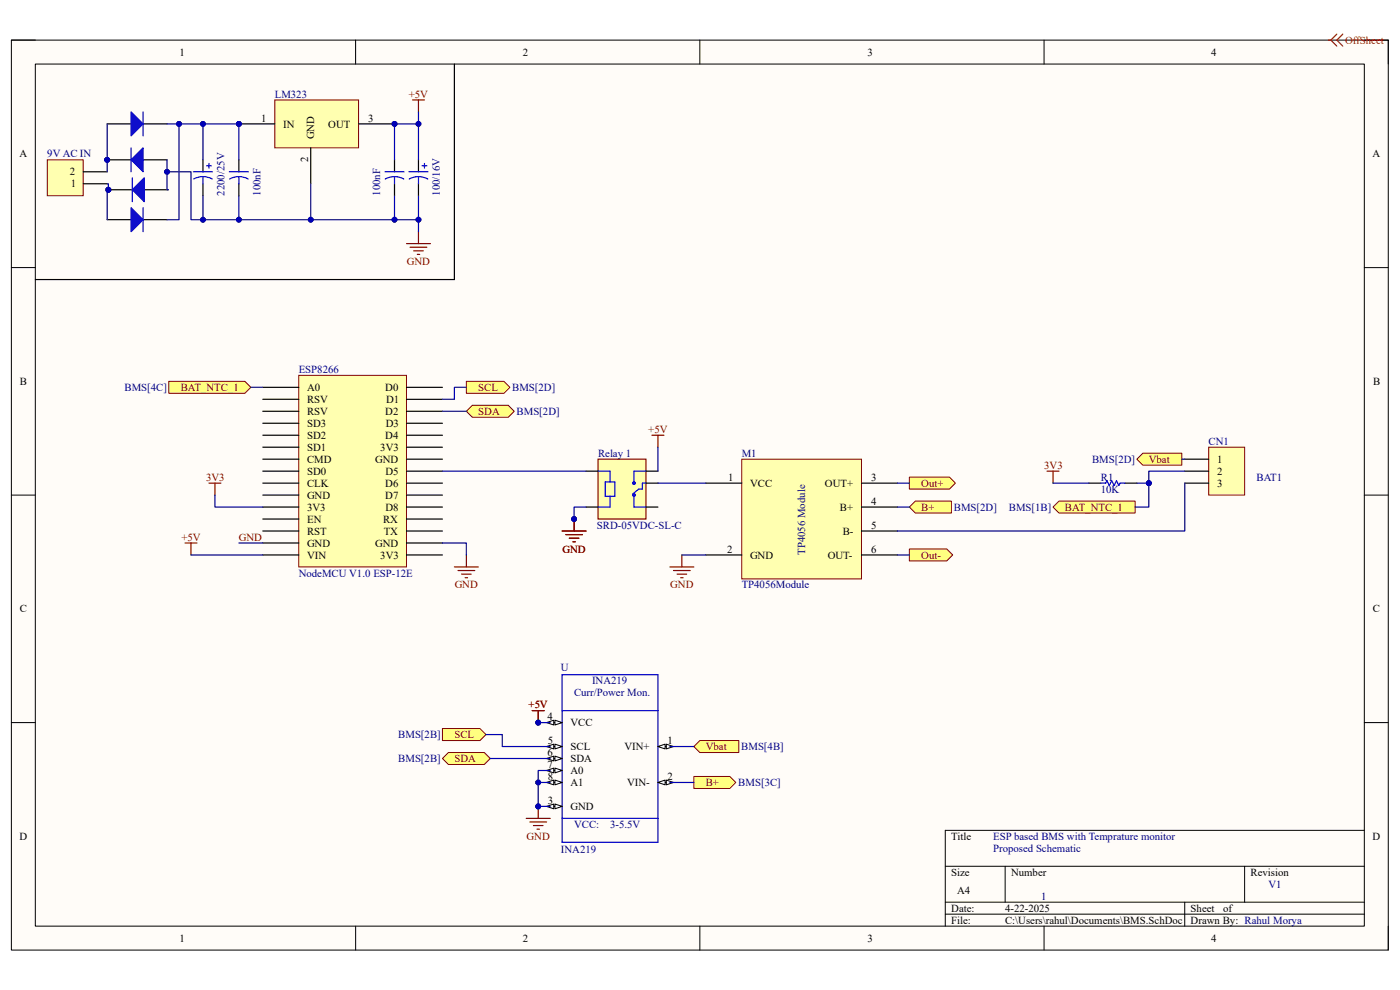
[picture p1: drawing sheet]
<svg xmlns="http://www.w3.org/2000/svg" width="297mm" height="210mm" viewBox="0 0 297 210" stroke-linecap="round" stroke-linejoin="round" font-family="sans-serif">
<path d="M2.4 8.5h292.1v193h-292.1z" fill-rule="evenodd" fill="#fffcf8"/>
<path d="M2.4 8.5h292.1v193h-292.1z" fill="none" stroke="#000" stroke-width=".21"/>
<path d="M7.5 13.6h281.9v182.9h-281.9z" fill-rule="evenodd" fill="#fffcf8"/>
<g fill="none" stroke="#000" stroke-width=".21">
<path d="M2.4 8.5h5.1M7.5 13.6h281.9v182.9h-281.9zM75.4 8.5v5.1M148.5 8.5v5.1M221.5 8.5v5.1M289.4 8.5h5.1v5.1M2.4 56.8h5.1M289.4 56.8h5.1M2.4 105h5.1M289.4 105h5.1M2.4 153.3h5.1M289.4 153.3h5.1"/>
<path d="M289.4 176.1h-88.9v20.4M75.4 196.5v5M148.5 196.5v5M200.5 183.8h88.9M200.5 191.4h88.9M200.5 193.9h88.9M213.2 183.8v7.6M221.5 196.5v5M251.3 191.4v5.1M264 183.8v7.6M294.5 196.5v5"/>
</g>
<path d="M63.4 79.6h22.8v40.7h-22.8z" fill-rule="evenodd" fill="#ffffb0"/>
<path d="M63.4 79.6h22.8v40.7h-22.8z" fill="none" stroke="#800000" stroke-width=".21"/>
<g fill="none" stroke="#000" stroke-width=".25">
<path d="M55.8 84.7h7.6M55.8 82.2h7.6M55.8 99.9h7.6M55.8 97.4h7.6M55.8 94.9h7.6M55.8 92.3h7.6M55.8 89.8h7.6M55.8 87.2h7.6M86.2 99.9h7.7M86.2 97.4h7.7M86.2 94.9h7.7M86.2 92.3h7.7"/>
<path d="M86.2 89.8h7.7M86.2 87.2h7.7M86.2 84.7h7.7M86.2 82.2h7.7M55.8 117.7h7.6M55.8 115.2h7.6M55.8 112.6h7.6M55.8 110.1h7.6M55.8 107.6h7.6M55.8 105h7.6M55.8 102.5h7.6M86.2 117.7h7.7"/>
<path d="M86.2 115.2h7.7M86.2 112.6h7.7M86.2 110.1h7.7M86.2 107.6h7.7M86.2 105h7.7M86.2 102.5h7.7"/>
</g>
<path d="M126.9 97.4h10.1v12.7h-10.1z" fill-rule="evenodd" fill="#ffffb0"/>
<path d="M126.9 97.4h10.1v12.7h-10.1z" fill="none" stroke="#800000" stroke-width=".25"/>
<g fill="none" stroke="#00f" stroke-width=".25">
<path d="M126.9 99.9h2.5v2.3M137 99.9h-2.5v2.6M128.4 102.2h2v3.1h-2zM129.4 105.3v2.3h-2.5M134.5 105v2.6h2.5M137 102.5h-.7v1.3h-.8l-1.3 1"/>
<circle cx="134.5" cy="105" r=".25"/>
<circle cx="134.5" cy="102.5" r=".25"/>
</g>
<path d="M124.3 99.9h2.6M137 99.9h2.6M124.3 107.6h2.6M137 107.6h2.6M137 102.5h2.6" fill="none" stroke="#000" stroke-width=".25"/>
<path d="M256.4 94.9h7.6v10.1h-7.6z" fill-rule="evenodd" fill="#ffffb0"/>
<path d="M256.4 94.9h7.6v10.1h-7.6z" fill="none" stroke="#800000" stroke-width=".21"/>
<path d="M251.3 97.4h5.1M251.3 99.9h5.1M231 102.5h2.6M238.6 102.5h2.6M251.3 102.5h5.1" fill="none" stroke="#000" stroke-width=".25"/>
<path d="M233.6 102.5h1l.2-.5 .5 1 .5-1 .6 1 .5-1 .5 1 .2-.5h1" fill="none" stroke="#00f" stroke-width=".25"/>
<path d="M223.4 107.6l1.3-1.3h16.1v2.5h-16.1z" fill-rule="evenodd" fill="#ffff80"/>
<path d="M223.4 107.6l1.3-1.3h16.1v2.5h-16.1z" fill="none" stroke="#800000" stroke-width=".21"/>
<path d="M157.4 97.4h25.4v25.4h-25.4z" fill-rule="evenodd" fill="#ffffb0"/>
<path d="M157.4 97.4h25.4v25.4h-25.4z" fill="none" stroke="#800000" stroke-width=".21"/>
<path d="M149.7 102.5h7.7M149.7 117.7h7.7M182.8 102.5h7.6M182.8 117.7h7.6M182.8 107.6h7.6M182.8 112.6h7.6" fill="none" stroke="#000" stroke-width=".25"/>
<circle cx="83.7" cy="26.3" r=".51" fill="#000080"/>
<circle cx="83.7" cy="26.3" r=".51" fill="none" stroke="#000080" stroke-width=".21"/>
<circle cx="50.7" cy="26.3" r=".51" fill="#000080"/>
<circle cx="50.7" cy="26.3" r=".51" fill="none" stroke="#000080" stroke-width=".21"/>
<path d="M58.3 21.2h17.8v10.2h-17.8z" fill-rule="evenodd" fill="#ffffb0"/>
<path d="M58.3 21.2h17.8v10.2h-17.8z" fill="none" stroke="#800000" stroke-width=".21"/>
<path d="M65.9 31.4v7.6M76.1 26.3h7.6" fill="none" stroke="#000" stroke-width=".25"/>
<circle cx="83.7" cy="26.3" r=".51" fill="#000080"/>
<circle cx="83.7" cy="26.3" r=".51" fill="none" stroke="#000080" stroke-width=".21"/>
<path d="M50.7 26.3h7.6" fill="none" stroke="#000" stroke-width=".25"/>
<circle cx="50.7" cy="26.3" r=".51" fill="#000080"/>
<circle cx="50.7" cy="26.3" r=".51" fill="none" stroke="#000080" stroke-width=".21"/>
<path d="M10 33.9h7.7v7.6h-7.7z" fill-rule="evenodd" fill="#ffffb0"/>
<path d="M10 33.9h7.7v7.6h-7.7z" fill="none" stroke="#800000" stroke-width=".21"/>
<path d="M17.7 39h5M17.7 36.4h5M22.7 26.3h5.1M30.4 26.3h5" fill="none" stroke="#000" stroke-width=".25"/>
<path d="M27.8 23.7l2.6 2.6-2.6 2.5z" fill="#00f"/>
<path d="M27.8 23.7l2.6 2.6-2.6 2.5zM30.4 23.7v5.1" fill="none" stroke="#00f" stroke-width=".25"/>
<circle cx="22.7" cy="33.9" r=".51" fill="#000080"/>
<circle cx="22.7" cy="33.9" r=".51" fill="none" stroke="#000080" stroke-width=".21"/>
<path d="M22.7 33.9h5.1M30.4 33.9h5" fill="none" stroke="#000" stroke-width=".25"/>
<circle cx="22.7" cy="33.9" r=".51" fill="#000080"/>
<circle cx="22.7" cy="33.9" r=".51" fill="none" stroke="#000080" stroke-width=".21"/>
<path d="M27.8 33.9l2.6-2.5v5z" fill="#00f"/>
<path d="M27.8 33.9l2.6-2.5v5zM27.8 31.4v5" fill="none" stroke="#00f" stroke-width=".25"/>
<circle cx="23" cy="40.3" r=".51" fill="#000080"/>
<circle cx="23" cy="40.3" r=".51" fill="none" stroke="#000080" stroke-width=".21"/>
<path d="M23 40.3h5.1M30.6 40.3h5.1" fill="none" stroke="#000" stroke-width=".25"/>
<circle cx="23" cy="40.3" r=".51" fill="#000080"/>
<circle cx="23" cy="40.3" r=".51" fill="none" stroke="#000080" stroke-width=".21"/>
<path d="M28.1 40.3l2.5-2.6v5.1z" fill="#00f"/>
<path d="M28.1 37.7v5.1M28.1 40.3l2.5-2.6v5.1z" fill="none" stroke="#00f" stroke-width=".25"/>
<path d="M22.7 46.6h5.1M30.4 46.6h5" fill="none" stroke="#000" stroke-width=".25"/>
<path d="M27.8 44.1l2.6 2.5-2.6 2.5z" fill="#00f"/>
<g fill="none" stroke="#00f" stroke-width=".25">
<path d="M41 36.4h4.1M43.1 37.5h.8l1.1 .5M43.1 37.5h-.9l-1.1 .5M43.1 37.5v1.5M43.8 35.2h1M44.3 34.7v1M48.6 36.4h4.1M50.7 37.5h.8l1.1 .5M50.7 37.5h-.8l-1.2 .5M50.7 37.5v1.5M81.7 36.4h4M83.7 37.5h.8l1.2 .5"/>
<path d="M83.7 37.5h-.8l-1.2 .5M83.7 37.5v1.5M86.7 36.4h4.1M88.8 37.5h.8l1.1 .5M88.8 37.5h-.8l-1.2 .5M88.8 37.5v1.5M89.5 35.2h1.1M90 34.7v1M27.8 44.1l2.6 2.5-2.6 2.5zM30.4 44.1v5"/>
</g>
<path d="M96.4 13.6v45.7h-88.9M43.1 33.9v2.5M43.1 39v2.5M50.7 33.9v2.5M50.7 39v2.5M83.7 33.9v2.5M83.7 39v2.5M88.8 33.9v2.5M88.8 39v2.5" fill="none" stroke="#000" stroke-width=".25"/>
<path d="M87.5 21.2h2.5M88.8 21.2v2.5M86.2 51.7h5.1M87 52.4h3.6M87.8 53.2h2M88.5 54h.5M88.8 49.1v2.6M111.6 173.6h5.1M112.4 174.4h3.6M113.2 175.1h2M113.9 175.9h.5M114.2 171.1v2.5" fill="none" stroke="#800000" stroke-width=".25"/>
<circle cx="114.2" cy="171.1" r=".51" fill="#000080"/>
<circle cx="114.2" cy="171.1" r=".51" fill="none" stroke="#000080" stroke-width=".21"/>
<path d="M119.3 112.6h5M120 113.4h3.6M120.8 114.2h2M121.5 114.9h.6M121.8 110.1v2.5" fill="none" stroke="#800000" stroke-width=".25"/>
<circle cx="121.8" cy="110.1" r=".51" fill="#000080"/>
<circle cx="121.8" cy="110.1" r=".51" fill="none" stroke="#000080" stroke-width=".21"/>
<path d="M35.8 80.9h16.1l1.3 1.3-1.3 1.2h-16.1z" fill-rule="evenodd" fill="#ffff80"/>
<path d="M35.8 80.9h16.1l1.3 1.3-1.3 1.2h-16.1z" fill="none" stroke="#800000" stroke-width=".21"/>
<path d="M222.1 99.9h2.6M223.4 99.9v2.6M39.2 115.2h2.6M40.5 115.2v2.5" fill="none" stroke="#800000" stroke-width=".25"/>
<path d="M192.9 101.2h8.5l1.3 1.3-1.3 1.3h-8.5z" fill-rule="evenodd" fill="#ffff80"/>
<path d="M192.9 101.2h8.5l1.3 1.3-1.3 1.3h-8.5z" fill="none" stroke="#800000" stroke-width=".21"/>
<path d="M192.9 116.5h8l1.2 1.2-1.2 1.3h-8z" fill-rule="evenodd" fill="#ffff80"/>
<path d="M192.9 116.5h8l1.2 1.2-1.2 1.3h-8z" fill="none" stroke="#800000" stroke-width=".21"/>
<path d="M112.9 150.7h2.5M114.2 150.7v2.6" fill="none" stroke="#800000" stroke-width=".25"/>
<circle cx="114.2" cy="153.3" r=".51" fill="#000080"/>
<circle cx="114.2" cy="153.3" r=".51" fill="none" stroke="#000080" stroke-width=".21"/>
<path d="M281.8 8.5h.5M282.3 8.5l1.3 1.3M283.6 7.2l-1.3 1.3M284.9 7.2l-1.3 1.3 1.3 1.3" fill="none" stroke="#f00" stroke-width=".25"/>
<path d="M119.3 143.1h20.3v35.6h-20.3zM119.3 150.7h20.3M119.3 173.6h20.3" fill="none" stroke="#00f" stroke-width=".25"/>
<path d="M116.7 153.3h2.6" fill="none" stroke="#000" stroke-width=".25"/>
<path d="M117.7 152.8l1.6 .5-1.6 .5z" fill="#f8fcff"/>
<path d="M117.7 152.8l1.6 .5-1.6 .5z" fill="none" stroke="#000" stroke-width=".21"/>
<path d="M116 153.3l1.5-.5v1z" fill="#f8fcff"/>
<path d="M116 153.3l1.5-.5v1z" fill="none" stroke="#000" stroke-width=".21"/>
<path d="M116.7 158.4h2.6" fill="none" stroke="#000" stroke-width=".25"/>
<path d="M117.7 157.9l1.6 .5-1.6 .5z" fill="#f8fcff"/>
<path d="M117.7 157.9l1.6 .5-1.6 .5z" fill="none" stroke="#000" stroke-width=".21"/>
<path d="M116 158.4l1.5-.5v1z" fill="#f8fcff"/>
<path d="M116 158.4l1.5-.5v1z" fill="none" stroke="#000" stroke-width=".21"/>
<path d="M116.7 160.9h2.6" fill="none" stroke="#000" stroke-width=".25"/>
<path d="M117.7 160.4l1.6 .5-1.6 .5z" fill="#f8fcff"/>
<path d="M117.7 160.4l1.6 .5-1.6 .5z" fill="none" stroke="#000" stroke-width=".21"/>
<path d="M116 160.9l1.5-.5v1z" fill="#f8fcff"/>
<path d="M116 160.9l1.5-.5v1z" fill="none" stroke="#000" stroke-width=".21"/>
<path d="M116.7 163.4h2.6" fill="none" stroke="#000" stroke-width=".25"/>
<path d="M117.7 162.9l1.6 .5-1.6 .6z" fill="#f8fcff"/>
<path d="M117.7 162.9l1.6 .5-1.6 .6z" fill="none" stroke="#000" stroke-width=".21"/>
<path d="M116 163.4l1.5-.5v1.1z" fill="#f8fcff"/>
<path d="M116 163.4l1.5-.5v1.1z" fill="none" stroke="#000" stroke-width=".21"/>
<path d="M116.7 166h2.6" fill="none" stroke="#000" stroke-width=".25"/>
<path d="M117.7 165.5l1.6 .5-1.6 .5z" fill="#f8fcff"/>
<path d="M117.7 165.5l1.6 .5-1.6 .5z" fill="none" stroke="#000" stroke-width=".21"/>
<path d="M116 166l1.5-.5v1z" fill="#f8fcff"/>
<path d="M116 166l1.5-.5v1z" fill="none" stroke="#000" stroke-width=".21"/>
<path d="M116.7 171.1h2.6" fill="none" stroke="#000" stroke-width=".25"/>
<path d="M117.7 170.6l1.6 .5-1.6 .5z" fill="#f8fcff"/>
<path d="M117.7 170.6l1.6 .5-1.6 .5z" fill="none" stroke="#000" stroke-width=".21"/>
<path d="M116 171.1l1.5-.5v1z" fill="#f8fcff"/>
<path d="M116 171.1l1.5-.5v1z" fill="none" stroke="#000" stroke-width=".21"/>
<path d="M139.6 158.4h2.5" fill="none" stroke="#000" stroke-width=".25"/>
<path d="M139.6 158.4l1.5-.5v1z" fill="#f8fcff"/>
<path d="M139.6 158.4l1.5-.5v1z" fill="none" stroke="#000" stroke-width=".21"/>
<path d="M141.4 157.9l1.5 .5-1.5 .5z" fill="#f8fcff"/>
<path d="M141.4 157.9l1.5 .5-1.5 .5z" fill="none" stroke="#000" stroke-width=".21"/>
<path d="M139.6 166h2.5" fill="none" stroke="#000" stroke-width=".25"/>
<path d="M139.6 166l1.5-.5v1z" fill="#f8fcff"/>
<path d="M139.6 166l1.5-.5v1z" fill="none" stroke="#000" stroke-width=".21"/>
<path d="M141.4 165.5l1.5 .5-1.5 .5z" fill="#f8fcff"/>
<path d="M141.4 165.5l1.5 .5-1.5 .5z" fill="none" stroke="#000" stroke-width=".21"/>
<path d="M242.5 96.1h8.2v2.6h-8.2l-1.3-1.3z" fill-rule="evenodd" fill="#ffff80"/>
<path d="M242.5 96.1h8.2v2.6h-8.2l-1.3-1.3z" fill="none" stroke="#800000" stroke-width=".21"/>
<path d="M192.9 107.6l1.3-1.3h7.6v2.5h-7.6z" fill-rule="evenodd" fill="#ffff80"/>
<path d="M192.9 107.6l1.3-1.3h7.6v2.5h-7.6z" fill="none" stroke="#800000" stroke-width=".21"/>
<path d="M147.2 158.4l1.3-1.3h8.2v2.5h-8.2z" fill-rule="evenodd" fill="#ffff80"/>
<path d="M147.2 158.4l1.3-1.3h8.2v2.5h-8.2z" fill="none" stroke="#800000" stroke-width=".21"/>
<path d="M147.2 164.7h7.6l1.3 1.3-1.3 1.3h-7.6z" fill-rule="evenodd" fill="#ffff80"/>
<path d="M147.2 164.7h7.6l1.3 1.3-1.3 1.3h-7.6z" fill="none" stroke="#800000" stroke-width=".21"/>
<path d="M112.9 150.7h2.5M114.2 150.7v2.6" fill="none" stroke="#800000" stroke-width=".25"/>
<circle cx="114.2" cy="153.3" r=".51" fill="#000080"/>
<circle cx="114.2" cy="153.3" r=".51" fill="none" stroke="#000080" stroke-width=".21"/>
<path d="M138.3 92.3h2.5M139.6 92.3v2.6M119.3 112.6h5M120 113.4h3.6M120.8 114.2h2M121.5 114.9h.6M121.8 110.1v2.5" fill="none" stroke="#800000" stroke-width=".25"/>
<circle cx="121.8" cy="110.1" r=".51" fill="#000080"/>
<circle cx="121.8" cy="110.1" r=".51" fill="none" stroke="#000080" stroke-width=".21"/>
<path d="M144.7 117.7v2.6M142.1 120.3h5.1M142.9 121h3.5M143.6 121.8h2.1M144.4 122.6h.5" fill="none" stroke="#800000" stroke-width=".25"/>
<path d="M93.9 154.6h7.9l1.3 1.2-1.3 1.3h-7.9z" fill-rule="evenodd" fill="#ffff80"/>
<path d="M93.9 154.6h7.9l1.3 1.2-1.3 1.3h-7.9z" fill="none" stroke="#800000" stroke-width=".21"/>
<path d="M93.9 160.9l1.2-1.3h7.6l1.3 1.3-1.3 1.3h-7.6z" fill-rule="evenodd" fill="#ffff80"/>
<path d="M93.9 160.9l1.2-1.3h7.6l1.3 1.3-1.3 1.3h-7.6z" fill="none" stroke="#800000" stroke-width=".21"/>
<path d="M98.9 80.9h8l1.3 1.3-1.3 1.2h-8z" fill-rule="evenodd" fill="#ffff80"/>
<path d="M98.9 80.9h8l1.3 1.3-1.3 1.2h-8z" fill="none" stroke="#800000" stroke-width=".21"/>
<path d="M100.2 86h7.6l1.3 1.2-1.3 1.3h-7.6l-1.3-1.3z" fill-rule="evenodd" fill="#ffff80"/>
<path d="M100.2 86h7.6l1.3 1.2-1.3 1.3h-7.6l-1.3-1.3z" fill="none" stroke="#800000" stroke-width=".21"/>
<path d="M44.3 102.5h2.6M45.6 102.5v2.5M98.9 117.7v2.6M96.4 120.3h5.1M97.2 121h3.5M97.9 121.8h2.1M98.7 122.6h.5" fill="none" stroke="#800000" stroke-width=".25"/>
<path d="M251.3 99.9h-7.6v2.6M50.7 115.2h5.1M139.6 102.5h10.1M144.7 117.7h5M223.4 102.5h7.6" fill="none" stroke="#000080" stroke-width=".25"/>
<circle cx="243.7" cy="102.5" r=".51" fill="#000080"/>
<circle cx="243.7" cy="102.5" r=".51" fill="none" stroke="#000080" stroke-width=".21"/>
<path d="M243.7 102.5v5.1h-2.9" fill="none" stroke="#000080" stroke-width=".25"/>
<circle cx="243.7" cy="102.5" r=".51" fill="#000080"/>
<circle cx="243.7" cy="102.5" r=".51" fill="none" stroke="#000080" stroke-width=".21"/>
<path d="M241.2 102.5h2.5" fill="none" stroke="#000080" stroke-width=".25"/>
<circle cx="243.7" cy="102.5" r=".51" fill="#000080"/>
<circle cx="243.7" cy="102.5" r=".51" fill="none" stroke="#000080" stroke-width=".21"/>
<path d="M22.7 39h.3v1.3" fill="none" stroke="#000080" stroke-width=".25"/>
<circle cx="23" cy="40.3" r=".51" fill="#000080"/>
<circle cx="23" cy="40.3" r=".51" fill="none" stroke="#000080" stroke-width=".21"/>
<path d="M23 40.3h-.3v6.3" fill="none" stroke="#000080" stroke-width=".25"/>
<circle cx="23" cy="40.3" r=".51" fill="#000080"/>
<circle cx="23" cy="40.3" r=".51" fill="none" stroke="#000080" stroke-width=".21"/>
<path d="M22.7 26.3v10.1" fill="none" stroke="#000080" stroke-width=".25"/>
<circle cx="22.7" cy="33.9" r=".51" fill="#000080"/>
<circle cx="22.7" cy="33.9" r=".51" fill="none" stroke="#000080" stroke-width=".21"/>
<path d="M65.9 39v7.6" fill="none" stroke="#000080" stroke-width=".25"/>
<circle cx="65.9" cy="46.6" r=".51" fill="#000080"/>
<circle cx="65.9" cy="46.6" r=".51" fill="none" stroke="#000080" stroke-width=".21"/>
<path d="M35.4 26.3h15.3v7.6" fill="none" stroke="#000080" stroke-width=".25"/>
<circle cx="38" cy="26.3" r=".51" fill="#000080"/>
<circle cx="38" cy="26.3" r=".51" fill="none" stroke="#000080" stroke-width=".21"/>
<circle cx="43.1" cy="26.3" r=".51" fill="#000080"/>
<circle cx="43.1" cy="26.3" r=".51" fill="none" stroke="#000080" stroke-width=".21"/>
<circle cx="50.7" cy="26.3" r=".51" fill="#000080"/>
<circle cx="50.7" cy="26.3" r=".51" fill="none" stroke="#000080" stroke-width=".21"/>
<path d="M88.8 23.7v2.6h-5.1v7.6" fill="none" stroke="#000080" stroke-width=".25"/>
<circle cx="83.7" cy="26.3" r=".51" fill="#000080"/>
<circle cx="83.7" cy="26.3" r=".51" fill="none" stroke="#000080" stroke-width=".21"/>
<circle cx="88.8" cy="26.3" r=".51" fill="#000080"/>
<circle cx="88.8" cy="26.3" r=".51" fill="none" stroke="#000080" stroke-width=".21"/>
<path d="M50.7 41.5v5.1" fill="none" stroke="#000080" stroke-width=".25"/>
<circle cx="50.7" cy="46.6" r=".51" fill="#000080"/>
<circle cx="50.7" cy="46.6" r=".51" fill="none" stroke="#000080" stroke-width=".21"/>
<path d="M88.8 41.5v5.1" fill="none" stroke="#000080" stroke-width=".25"/>
<circle cx="88.8" cy="46.6" r=".51" fill="#000080"/>
<circle cx="88.8" cy="46.6" r=".51" fill="none" stroke="#000080" stroke-width=".21"/>
<path d="M88.8 26.3v7.6" fill="none" stroke="#000080" stroke-width=".25"/>
<circle cx="88.8" cy="26.3" r=".51" fill="#000080"/>
<circle cx="88.8" cy="26.3" r=".51" fill="none" stroke="#000080" stroke-width=".21"/>
<path d="M83.7 41.5v5.1" fill="none" stroke="#000080" stroke-width=".25"/>
<circle cx="83.7" cy="46.6" r=".51" fill="#000080"/>
<circle cx="83.7" cy="46.6" r=".51" fill="none" stroke="#000080" stroke-width=".21"/>
<path d="M35.4 33.9v6.4h.3" fill="none" stroke="#000080" stroke-width=".25"/>
<circle cx="35.4" cy="36.4" r=".51" fill="#000080"/>
<circle cx="35.4" cy="36.4" r=".51" fill="none" stroke="#000080" stroke-width=".21"/>
<path d="M38 26.3v20.3h-2.6" fill="none" stroke="#000080" stroke-width=".25"/>
<circle cx="38" cy="26.3" r=".51" fill="#000080"/>
<circle cx="38" cy="26.3" r=".51" fill="none" stroke="#000080" stroke-width=".21"/>
<path d="M43.1 41.5v5.1" fill="none" stroke="#000080" stroke-width=".25"/>
<circle cx="43.1" cy="46.6" r=".51" fill="#000080"/>
<circle cx="43.1" cy="46.6" r=".51" fill="none" stroke="#000080" stroke-width=".21"/>
<path d="M43.1 26.3v7.6" fill="none" stroke="#000080" stroke-width=".25"/>
<circle cx="43.1" cy="26.3" r=".51" fill="#000080"/>
<circle cx="43.1" cy="26.3" r=".51" fill="none" stroke="#000080" stroke-width=".21"/>
<path d="M35.4 36.4h5.1v10.2h48.3v2.5" fill="none" stroke="#000080" stroke-width=".25"/>
<circle cx="35.4" cy="36.4" r=".51" fill="#000080"/>
<circle cx="35.4" cy="36.4" r=".51" fill="none" stroke="#000080" stroke-width=".21"/>
<circle cx="43.1" cy="46.6" r=".51" fill="#000080"/>
<circle cx="43.1" cy="46.6" r=".51" fill="none" stroke="#000080" stroke-width=".21"/>
<circle cx="50.7" cy="46.6" r=".51" fill="#000080"/>
<circle cx="50.7" cy="46.6" r=".51" fill="none" stroke="#000080" stroke-width=".21"/>
<circle cx="65.9" cy="46.6" r=".51" fill="#000080"/>
<circle cx="65.9" cy="46.6" r=".51" fill="none" stroke="#000080" stroke-width=".21"/>
<circle cx="83.7" cy="46.6" r=".51" fill="#000080"/>
<circle cx="83.7" cy="46.6" r=".51" fill="none" stroke="#000080" stroke-width=".21"/>
<circle cx="88.8" cy="46.6" r=".51" fill="#000080"/>
<circle cx="88.8" cy="46.6" r=".51" fill="none" stroke="#000080" stroke-width=".21"/>
<path d="M53.2 82.2h2.6M40.5 117.7h15.3M124.3 107.6h-2.5v2.5" fill="none" stroke="#000080" stroke-width=".25"/>
<circle cx="121.8" cy="110.1" r=".51" fill="#000080"/>
<circle cx="121.8" cy="110.1" r=".51" fill="none" stroke="#000080" stroke-width=".21"/>
<path d="M139.6 94.9v5M250.7 97.4h.6M190.4 102.5h2.5M190.4 117.7h2.5M190.4 107.6h2.5M251.3 102.5v10.1h-60.9M142.1 158.4h5.1M114.2 171.1h2.5M142.1 166h5.1" fill="none" stroke="#000080" stroke-width=".25"/>
<circle cx="114.2" cy="171.1" r=".51" fill="#000080"/>
<circle cx="114.2" cy="171.1" r=".51" fill="none" stroke="#000080" stroke-width=".21"/>
<path d="M116.7 163.4h-2.5v7.7" fill="none" stroke="#000080" stroke-width=".25"/>
<circle cx="114.2" cy="166" r=".51" fill="#000080"/>
<circle cx="114.2" cy="166" r=".51" fill="none" stroke="#000080" stroke-width=".21"/>
<circle cx="114.2" cy="171.1" r=".51" fill="#000080"/>
<circle cx="114.2" cy="171.1" r=".51" fill="none" stroke="#000080" stroke-width=".21"/>
<path d="M114.2 166h2.5" fill="none" stroke="#000080" stroke-width=".25"/>
<circle cx="114.2" cy="166" r=".51" fill="#000080"/>
<circle cx="114.2" cy="166" r=".51" fill="none" stroke="#000080" stroke-width=".21"/>
<path d="M114.2 153.3h2.5" fill="none" stroke="#000080" stroke-width=".25"/>
<circle cx="114.2" cy="153.3" r=".51" fill="#000080"/>
<circle cx="114.2" cy="153.3" r=".51" fill="none" stroke="#000080" stroke-width=".21"/>
<path d="M93.9 87.2h5M93.9 99.9h30.4M98.9 82.2h-2.5v2.5h-2.5M45.6 105v2.6h10.2M93.9 115.2h5v2.5M103.1 155.8h3.5v2.6h10.1M104 160.9h12.7" fill="none" stroke="#000080" stroke-width=".25"/>
<g font-size="2.3">
<text x="38.1" y="11.8">1</text>
<text x="110.9" y="11.8">2</text>
<text x="184" y="11.8">3</text>
<text x="256.9" y="11.8">4</text>
<text x="55.4" y="25.8">1</text>
<text x="60.1" y="27.1">IN</text>
<text x="66.7" y="29.6" transform="rotate(-90 66.7 29.6)">GND</text>
<text x="69.6" y="27.1">OUT</text>
<text x="78.1" y="25.8">3</text>
<text x="4.1" y="33.4">A</text>
<text x="65.4" y="34.5" transform="rotate(-90 65.4 34.5)">2</text>
<text x="291.2" y="33.4">A</text>
<text x="14.8" y="37.2">2</text>
<text x="15" y="39.8">1</text>
<text x="4.2" y="81.7">B</text>
<text x="65.2" y="82.9">A0</text>
<text x="81.7" y="82.9">D0</text>
<text x="291.3" y="81.7">B</text>
<text x="65.2" y="88">RSV</text>
<text x="65.2" y="85.5">RSV</text>
<text x="81.7" y="88">D2</text>
<text x="81.9" y="85.5">D1</text>
<text x="65.2" y="95.6">SD1</text>
<text x="65.2" y="93.1">SD2</text>
<text x="65.2" y="90.6">SD3</text>
<text x="80.7" y="95.6">3V3</text>
<text x="81.7" y="93.1">D4</text>
<text x="81.8" y="90.6">D3</text>
<text x="65.2" y="100.7">SD0</text>
<text x="65.2" y="98.2">CMD</text>
<text x="79.6" y="98.2">GND</text>
<text x="81.8" y="100.7">D5</text>
<text x="154.5" y="102">1</text>
<text x="184.8" y="102">3</text>
<text x="258.2" y="98.2">1</text>
<text x="258.2" y="100.7">2</text>
<text x="65.2" y="105.8">GND</text>
<text x="65.2" y="103.3">CLK</text>
<text x="81.7" y="105.8">D7</text>
<text x="81.7" y="103.3">D6</text>
<text x="159.1" y="103.3">VCC</text>
<text x="175" y="103.3">OUT+</text>
<text x="184.8" y="107.1">4</text>
<text x="258.2" y="103.3">3</text>
<text x="65.2" y="113.4">RST</text>
<text x="65.2" y="110.9">EN</text>
<text x="65.2" y="108.3">3V3</text>
<text x="81.3" y="110.9">RX</text>
<text x="81.4" y="113.4">TX</text>
<text x="81.8" y="108.3">D8</text>
<text x="178.2" y="108.3">B+</text>
<text x="178.8" y="113.4">B-</text>
<text x="184.8" y="112.1">5</text>
<text x="65.2" y="118.5">VIN</text>
<text x="65.2" y="116">GND</text>
<text x="79.6" y="116">GND</text>
<text x="80.7" y="118.5">3V3</text>
<text x="154.3" y="117.2">2</text>
<text x="159.1" y="118.5">GND</text>
<text x="175.6" y="118.5">OUT-</text>
<text x="184.8" y="117.2">6</text>
<text x="4.2" y="129.9">C</text>
<text x="291.3" y="129.9">C</text>
<text x="116.2" y="152.8">4</text>
<text x="121" y="154.1">VCC</text>
<text x="116.2" y="160.4">6</text>
<text x="116.2" y="157.9">5</text>
<text x="121" y="159.1">SCL</text>
<text x="121" y="161.7">SDA</text>
<text x="132.5" y="159.1">VIN+</text>
<text x="141.6" y="157.9">1</text>
<text x="116.2" y="162.9">7</text>
<text x="116.2" y="165.5">8</text>
<text x="121" y="164.2">A0</text>
<text x="121" y="166.8">A1</text>
<text x="133.1" y="166.8">VIN-</text>
<text x="141.6" y="165.5">2</text>
<text x="116.2" y="170.6">3</text>
<text x="121" y="171.8">GND</text>
<text x="4.1" y="178.2">D</text>
<text x="201.8" y="178.2">Title</text>
<text x="291.2" y="178.2">D</text>
<text x="201.8" y="185.8">Size</text>
<text x="214.5" y="185.8">Number</text>
<text x="265.3" y="185.8">Revision</text>
<text x="203.1" y="189.6">A4</text>
<text x="201.8" y="193.4">Date:</text>
<text x="201.8" y="196">File:</text>
<text x="213.2" y="196">C:\Users\rahul\Documents\BMS.SchDoc</text>
<text x="213.2" y="193.4">4-22-2025</text>
<text x="252.6" y="193.4">Sheet</text>
<text x="252.6" y="196">Drawn By: Rahul Morya</text>
<text x="259.5" y="193.4">of</text>
<text x="38.1" y="199.8">1</text>
<text x="110.9" y="199.8">2</text>
<text x="184" y="199.8">3</text>
<text x="256.9" y="199.8">4</text>
</g>
<text font-size="2.3" fill="#f00" x="285.4" y="9.3">OffSheet</text>
<g font-size="2.3" fill="#000080">
<text x="58.3" y="20.7">LM323</text>
<text x="10" y="33.4">9V AC IN</text>
<text x="47.6" y="41.5" transform="rotate(-90 47.6 41.5)">2200/25V</text>
<text x="55.2" y="41.5" transform="rotate(-90 55.2 41.5)">100nF</text>
<text x="80.6" y="41.5" transform="rotate(-90 80.6 41.5)">100nF</text>
<text x="93.3" y="41.5" transform="rotate(-90 93.3 41.5)">100/16V</text>
<text x="26.4" y="82.9">BMS[4C]</text>
<text x="63.4" y="79.1">ESP8266</text>
<text x="108.7" y="82.9">BMS[2D]</text>
<text x="109.6" y="88">BMS[2D]</text>
<text x="256.4" y="94.4">CN1</text>
<text x="126.9" y="96.9">Relay 1</text>
<text x="157.4" y="96.9">M1</text>
<text x="231.7" y="98.2">BMS[2D]</text>
<text x="233.6" y="102">R1</text>
<text x="266.6" y="102">BAT1</text>
<text x="233.6" y="104.5">10K</text>
<text x="126.6" y="112.1">SRD-05VDC-SL-C</text>
<text x="202.4" y="108.3">BMS[2D]</text>
<text x="214" y="108.3">BMS[1B]</text>
<text x="170.8" y="117.7" transform="rotate(-90 170.8 117.7)">TP4056 Module</text>
<text x="63.4" y="122.3">NodeMCU V1.0 ESP-12E</text>
<text x="157.4" y="124.8">TP4056Module</text>
<text x="119" y="142.4">U</text>
<text x="121.8" y="147.7">Curr/Power Mon.</text>
<text x="125.6" y="145.2">INA219</text>
<text x="84.5" y="156.6">BMS[2B]</text>
<text x="84.5" y="161.7">BMS[2B]</text>
<text x="157.3" y="159.1">BMS[4B]</text>
<text x="156.6" y="166.8">BMS[3C]</text>
<text x="121.8" y="175.7">VCC:</text>
<text x="129.4" y="175.7">3-5.5V</text>
<text x="210.7" y="178.2">ESP based BMS with Temprature monitor</text>
<text x="119" y="181">INA219</text>
<text x="210.7" y="180.7">Proposed Schematic</text>
<text x="220.9" y="190.9">1</text>
<text x="269.1" y="188.3">V1</text>
</g>
<g font-size="2.3" fill="#800000">
<text x="86.7" y="20.7">+5V</text>
<text x="86.3" y="56.3">GND</text>
<text x="38.4" y="82.9">BAT_NTC_1</text>
<text x="101.5" y="82.9">SCL</text>
<text x="101.5" y="88">SDA</text>
<text x="137.5" y="91.8">+5V</text>
<text x="43.7" y="102">3V3</text>
<text x="221.5" y="99.4">3V3</text>
<text x="243.7" y="98.2">Vbat</text>
<text x="195.5" y="103.3">Out+</text>
<text x="195.5" y="108.3">B+</text>
<text x="225.9" y="108.3">BAT_NTC_1</text>
<text x="38.5" y="114.7">+5V</text>
<text x="50.7" y="114.7">GND</text>
<text x="119.3" y="117.2">GND</text>
<text x="195.5" y="118.5">Out-</text>
<text x="96.5" y="124.8">GND</text>
<text x="142.2" y="124.8">GND</text>
<text x="112.1" y="150.2">+5V</text>
<text x="96.4" y="156.6">SCL</text>
<text x="96.4" y="161.7">SDA</text>
<text x="149.7" y="159.1">Vbat</text>
<text x="149.7" y="166.8">B+</text>
<text x="111.7" y="178.2">GND</text>
</g>
</svg>
